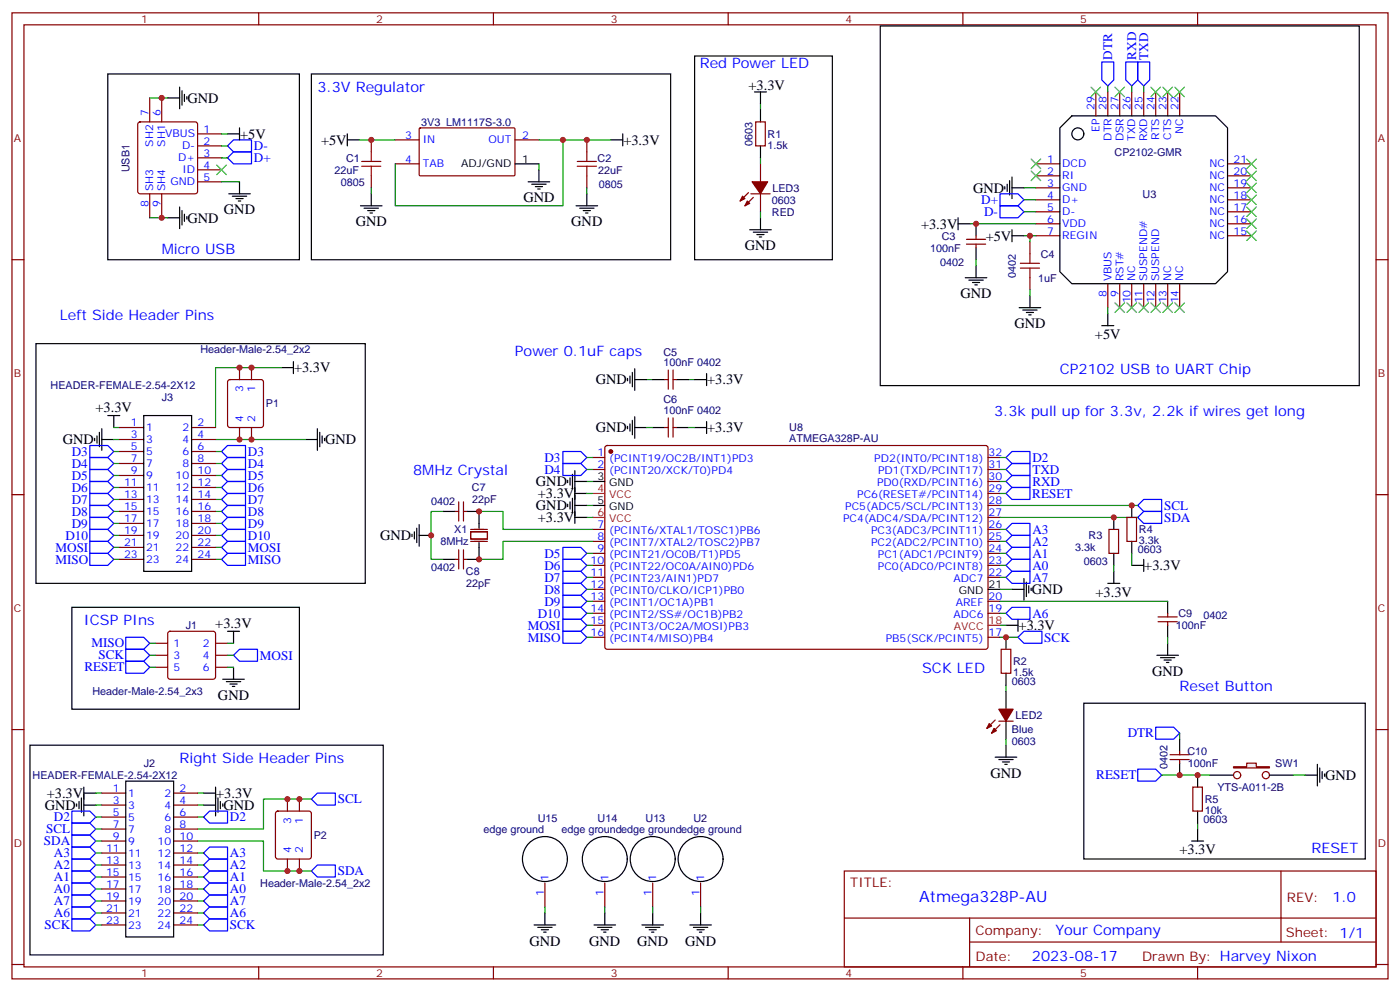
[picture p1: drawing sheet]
<svg xmlns="http://www.w3.org/2000/svg" width="412mm" height="292mm" viewBox="0 0 412 292" stroke-linecap="round" stroke-linejoin="round" font-family="sans-serif">
<g fill="none" stroke="#870000" stroke-width=".35">
<path d="M3.5 3.8h405.4v284.3h-405.4zM7.1 7.3h398.2v277.3h-398.2zM76.2 3.8v3.5M145.3 3.8v3.5M214.5 3.8v3.5M283.6 3.8v3.5M352.8 3.8v3.5M40.8 36.1l.5-.2h16.2l.5 .2 .2 .5v19.7l-.2 .5-.5 .2h-16.2l-.5-.2-.2-.5v-19.7zM44.1 28.8v7.1M47.6 28.8v7.1M58.2 39.4h7.1M123.5 37.8l.3-.2 27.7 .1 .2 .3-.1 13.6-.3 .2-27.7-.1-.1-.3z"/>
<path d="M322.8 27.1v7M326.3 27.1v7M329.8 27.1v7M333.4 27.1v7M336.9 27.1v7M340.4 27.1v7M344 27.1v7M347.5 27.1v7M44.1 57v7.1M47.6 57v7.1M58.2 42.9h7.1M58.2 46.5h7.1"/>
<path d="M58.2 50h7.1M58.2 53.5h7.1M109.4 41.2v3.5M109.4 51.8v3.5M116.4 41.2h7.1M116.4 48.2h7.1M151.7 41.2h7M172.9 41.2v3.5M172.9 51.8v3.5M305.2 48.2h7M305.2 51.8h7M305.2 55.3h7"/>
<path d="M305.2 58.8h7M361.6 48.2h7.1M361.6 51.8h7.1M361.6 55.3h7.1M361.6 58.8h7.1M3.5 76.4h3.6M284.7 71.9h5.6M284.7 70.4h5.6M287.5 69.4v1M287.5 71.9v1M303.4 71.2v3.5M305.2 62.3h7"/>
<path d="M305.2 65.9h7M305.2 69.4h7M361.6 62.3h7.1M361.6 65.9h7.1M361.6 69.4h7.1M405.3 76.4h3.6M303.4 81.7v3.6M326.3 83.5v7.1M329.8 83.5v7.1M333.4 83.5v7.1M336.9 83.5v7.1M340.4 83.5v7.1"/>
<path d="M344 83.5v7.1M347.5 83.5v7.1M174.6 134.7h3.6M174.6 138.2h3.6M178.4 131.3l.5-.2 111.7 .1 .4 .6v58.9l-.7 .4-111.7-.1-.4-.6v-58.6zM291 134.7h3.6M291 138.2h3.6M3.5 145.6h3.6M174.6 155.8h3.6M174.6 159.3h3.6M291 155.8h3.6M291 159.3h3.6"/>
<path d="M291 152.3h3.6M291 148.8h3.6M291 145.2h3.6M291 141.7h3.6M405.3 145.6h3.6M174.6 162.9h3.6M174.6 166.4h3.6M174.6 169.9h3.6M174.6 173.5h3.6M174.6 177h3.6M291 162.9h3.6M291 166.4h3.6"/>
<path d="M291 169.9h3.6M291 177h3.6M174.6 180.5h3.6M174.6 184h3.6M174.6 187.6h3.6M291 180.5h3.6M291 187.6h3.6M3.5 214.7h3.6M405.3 214.7h3.6M160.5 259.9v7M178.2 259.9v7M192.3 259.9v7"/>
<path d="M206.4 259.9v7M248.7 256.4h156.6v28.2h-156.6zM377.3 256.4v20.9M248.7 270.2h156.5M285.6 277.3h119.6M285.6 270.2v14.1M3.5 283.9h3.6M76.2 284.6v3.5M145.3 284.6v3.5M214.5 284.6v3.5M283.6 284.6v3.5M352.8 284.6v3.5"/>
<path d="M405.3 283.9h3.6"/>
</g>
<circle cx="179.9" cy="132.9" r=".53" fill="#870000" stroke="#870000" stroke-width=".35"/>
<g fill="none" stroke="#000" stroke-width=".35">
<path d="M259.3 7.7h141.1v105.8h-141.1zM31.7 21.8h56.5v54.6h-56.5zM49.4 28.8h3.5M52.9 25.6v6.4M53.6 26.7v4.2M54.3 27.8v2.1M55 28.5v.7M67 39.4h3.6M70.6 37.6v3.6M102.3 39.4v3.5M183.4 39.4v3.5M222.2 27.1h3.6"/>
<path d="M224 27.1v3.5M315.7 34.1h42.4l3.5 3.5v42.4l-3.5 3.5h-42.4l-3.5-3.5v-42.4zM67.4 57h6.3M68.4 57.7h4.3M69.5 58.5h2.1M70.2 59.2h.7M70.6 53.5v3.5M102.3 41.2h3.5M151.7 48.2h7M155.6 53.5h6.3M156.6 54.2h4.3M157.7 54.9h2.1"/>
<path d="M158.4 55.6h.7M158.7 50v3.5M179.9 41.2h3.5M296 54.9v.7M296.7 54.2v2.1M297.4 53.2v4.2M298.1 52.1v6.4M298.1 55.3h3.5M49.4 64.1h3.5M52.9 60.9v6.4M53.6 62v4.2M54.3 63v2.2"/>
<path d="M55 63.7v.8M220.8 67.6h6.4M221.9 68.3h4.2M223 69h2.1M223.7 69.7h.7M224 64.1v3.5M282.2 65.9h3.6M282.2 64.1v3.5M287.5 65.9v3.5M287.5 72.9v3.5M287.5 78.2v3.5M298.1 69.4h3.5"/>
<path d="M298.1 67.6v3.6M284.3 81.7h6.4M285.4 82.4h4.2M286.5 83.1h2.1M287.2 83.9h.7M300.2 90.6h6.4M301.3 91.3h4.2M302.3 92h2.1M303 92.7h.7M303.4 87v3.6M324.6 95.8h3.5M326.3 92.3v3.5"/>
<path d="M174.6 141.7h3.6M174.6 148.8h3.6M291 173.5h3.6M356.3 228.1h7.1M157.3 272.2h6.4M158.4 272.9h4.2M159.5 273.6h2.1M160.2 274.4h.7M160.5 268.7v3.5M175 272.2h6.3M176 272.9h4.3M177.1 273.6h2.1"/>
<path d="M177.8 274.4h.7M178.2 268.7v3.5M189.1 272.2h6.3M190.1 272.9h4.3M191.2 273.6h2.1M191.9 274.4h.7M192.3 268.7v3.5M203.2 272.2h6.3M204.3 272.9h4.2M205.3 273.6h2.1M206 274.4h.7M206.4 268.7v3.5"/>
<circle cx="317.5" cy="39.4" r="1.76"/>
<circle cx="160.5" cy="252.8" r="6.6"/>
<circle cx="178.2" cy="252.8" r="6.6"/>
<circle cx="192.3" cy="252.8" r="6.6"/>
<circle cx="206.4" cy="252.8" r="6.6"/>
</g>
<path d="M174.6 145.2h3.6M174.6 152.3h3.6M291 184h3.6" fill="none" stroke="#f00" stroke-width=".35"/>
<g fill="none" stroke="#008700" stroke-width=".35">
<path d="M44.1 28.8h5.3M224 30.6v1.7M65.3 53.5h5.3M105.8 41.2h10.6M158.7 48.2v1.8M301.6 58.8h3.6M301.6 55.3h3.6M44.1 64.1h5.3M285.8 65.9h19.4M287.5 76.4v1.8M301.6 69.4h3.6M301.6 62.3h3.6"/>
<path d="M303.4 69.4v1.8M303.4 85.3v1.7M160.5 266.9v1.8M178.2 266.9v1.8M192.3 266.9v1.8M206.4 266.9v1.8"/>
</g>
<path d="M324.6 18.2h3.5v5.3l-1.8 1.8-1.7-1.8zM331.6 18.2h3.5v5.3l-1.7 1.8-1.8-1.8zM335.1 18.2h3.6v5.3l-1.8 1.8-1.8-1.8zM67 42.9l1.8-1.7h5.3v3.5h-5.3zM68.8 44.7h5.3v3.5h-5.3l-1.8-1.7zM294.6 57h5.3l1.7 1.8-1.7 1.8h-5.3zM294.6 60.6h5.3l1.7 1.7-1.7 1.8h-5.3zM298.1 136.4h5.3v3.5h-5.3l-1.8-1.7zM296.3 141.7l1.8-1.8h5.3v3.6h-5.3zM340.4 214h5.3l1.8 1.8-1.8 1.8h-5.3z" fill="none" stroke="#00f" stroke-width=".35"/>
<g fill="none" stroke="#3c3" stroke-width=".35">
<path d="M346.1 25.6l2.8 2.9M348.9 25.6l-2.8 2.9M63.9 48.6l2.8 2.8M66.7 48.6l-2.8 2.8M367.2 46.8l2.9 2.8M367.2 50.3l2.9 2.9M367.2 53.9l2.9 2.8M367.2 57.4l2.9 2.8M370.1 46.8l-2.9 2.8M370.1 50.3l-2.9 2.9M370.1 53.9l-2.9 2.8M370.1 57.4l-2.9 2.8"/>
<path d="M367.2 60.9l2.9 2.8M367.2 64.5l2.9 2.8M367.2 68l2.9 2.8M370.1 60.9l-2.9 2.8M370.1 64.5l-2.9 2.8M370.1 68l-2.9 2.8M332 89.1l2.8 2.9M334.8 89.1l-2.8 2.9M342.5 89.1l2.9 2.9M345.4 89.1l-2.9 2.9M346.1 89.1l2.8 2.9M348.9 89.1l-2.8 2.9"/>
</g>
<path d="M106.5 48.9h5.7M106.5 47.5h5.7M109.4 44.7v2.8M109.4 48.9v2.9M170 48.9h5.7M170 47.5h5.7M172.9 44.7v2.8M172.9 48.9v2.9M300.6 78.9h5.6M300.6 77.5h5.6M303.4 74.7v2.8M303.4 78.9v2.8" fill="none" stroke="#a10000" stroke-width=".35"/>
<path d="M363.4 225.7h3.8v-1.1h2.9v1.1h3.8v.3h-10.5z" fill="#f0f0f0" stroke="#870000" stroke-width=".35"/>
<g fill="none" stroke="#870000" stroke-width=".35">
<path d="M222.6 35.9h2.8v7h-2.8zM220.5 56.7l-2.5 2.5M221.2 57h5.6M221.9 58.1l-2.5 2.5M224 48.2v5.3M224 57v5.3M67.3 111.9l.4-.2h9.2l.5 .2 .2 .5v12.7l-.2 .5-.5 .2h-9.2l-.5-.2-.2-.5v-12.7zM70.6 108.2v3.5M74.1 108.2v3.5M195.8 111.7h1M196.8 108.9v5.6M198.3 108.9v5.6"/>
<path d="M198.3 111.7h1M35.3 125.8h7M35.3 129.4h7M35.3 132.9h7M35.3 136.4h7M35.3 139.9h7M56.4 125.8h7.1M56.4 129.4h7.1M56.4 132.9h7.1M56.4 136.4h7.1M56.4 139.9h7.1M70.6 125.8v3.6"/>
<path d="M74.1 125.8v3.6M195.8 125.8h1M196.8 123v5.7M198.3 123v5.7M198.3 125.8h1M35.3 150.5h7M35.3 143.5h7M35.3 147h7M35.3 154.1h7M35.3 157.6h7M56.4 150.5h7.1M56.4 143.5h7.1"/>
<path d="M56.4 147h7.1M56.4 154.1h7.1M56.4 157.6h7.1M134.1 150.5h1M135.1 147.7v5.7M136.5 147.7v5.7M136.5 150.5h1.1M138.6 156.5h5v2.1h-5zM138.6 159.3h5M138.6 155.8h5M326.7 155.8h2.8v7.1h-2.8zM332 152.3h2.8v7h-2.8z"/>
<path d="M35.3 164.6h7M35.3 161.1h7M56.4 164.6h7.1M56.4 161.1h7.1M134.1 164.6h1M135.1 161.8v5.7M136.5 161.8v5.7M136.5 164.6h1.1M45.9 189.3h3.5M45.9 192.9h3.5M45.9 196.4h3.5M49.6 186l.5-.2h12.7l.5 .2 .2 .5v12.7l-.2 .5-.5 .2h-12.7l-.5-.2-.2-.5v-12.7z"/>
<path d="M63.5 189.3h3.5M63.5 192.9h3.5M63.5 196.4h3.5M294.9 191.1h2.8v7.1h-2.8zM341.1 183h5.7M341.1 181.6h5.7M344 180.5v1.1M344 183v1M293.2 211.9l-2.5 2.5M294.2 212.3h4.2M294.6 213.3l-2.5 2.5M30 233.4h7"/>
<path d="M30 237h7M51.2 233.4h7M51.2 237h7M81.4 238.9l.4-.2h9.2l.5 .2 .2 .5v12.7l-.2 .5-.5 .2h-9.2l-.5-.2-.2-.5v-12.7zM84.7 235.2v3.5M88.2 235.2v3.5M344.7 222.1h5.6M344.7 223.6h5.6M347.5 221.1v1M347.5 223.6v1M351.4 231.7h2.8v7h-2.8zM30 240.5h7"/>
<path d="M30 244h7M30 247.5h7M30 251.1h7M30 254.6h7M30 258.1h7M51.2 240.5h7M51.2 244h7M51.2 247.5h7M51.2 251.1h7M51.2 254.6h7M51.2 258.1h7M84.7 252.8v3.6"/>
<path d="M88.2 252.8v3.6M30 261.7h7M30 265.2h7M30 268.7h7M30 272.2h7M51.2 261.7h7M51.2 265.2h7M51.2 268.7h7M51.2 272.2h7"/>
<circle cx="364.4" cy="228.1" r="1.06"/>
<circle cx="372.9" cy="228.1" r="1.06"/>
</g>
<g fill="none" stroke="#000" stroke-width=".35">
<path d="M204.6 16.5h40.6v59.9h-40.6zM91.7 21.8h105.9v54.6h-105.9zM224 32.3v3.6M109.4 57v3.6M172.9 57v3.6M224 42.9v3.6M106.2 60.6h6.3M107.2 61.3h4.3M108.3 62h2.1M109 62.7h.7M169.7 60.6h6.3M170.7 61.3h4.3"/>
<path d="M171.8 62h2.1M172.5 62.7h.7M10.6 101.1h97v70.6h-97zM82.9 108.2h3.5M86.4 106.4v3.6M184.9 111.4v.7M185.6 110.7v2.1M186.3 109.6v4.2M187 108.5v6.4M187 111.7h3.5M192.3 111.7h3.5M199.3 111.7h3.5"/>
<path d="M204.6 111.7h3.5M208.1 110v3.5M27.9 129v.7M28.6 128.3v2.1M29.3 127.2v4.3M30 129.4h3.5M30 126.2v6.3M31.7 122.3h3.6M33.5 122.3v3.5M42.3 122.3h14.1v45.9h-14.1zM90 129.4h3.5M93.5 126.2v6.3"/>
<path d="M94.2 127.2v4.3M94.9 128.3v2.1M95.6 129v.7M168.6 139.6v4.2M169.3 138.5v15.6M184.9 125.5v.7M185.6 124.8v2.1M186.3 123.7v4.3M187 125.8h3.5M187 122.7v6.3M192.3 125.8h3.5M199.3 125.8h3.5"/>
<path d="M204.6 125.8h3.5M208.1 124.1v3.5M121.4 157.2v.7M122.1 156.5v2.1M122.8 155.5v4.2M123.5 157.6h3.5M123.5 154.4v6.4M130.5 150.5h3.6M137.6 150.5h3.5v5M141.1 159.7v4.9h-3.5M167.2 141.4v.7M167.2 148.4v.7"/>
<path d="M167.9 140.7v2.1M167.9 147.7v2.1M168.6 146.6v4.3M169.3 152.3h3.6M169.3 145.2h3.6M169.3 148.8h3.6M169.3 141.7h3.6M328.1 152.3v3.5M333.4 148.8v3.5M333.4 159.3v3.6M21.2 178.8h67v29.9h-67zM130.5 164.6h3.6"/>
<path d="M298.1 173.5h3.5M301.6 170.3v6.3M302.3 171.3v4.3M303 172.4v2.1M303.7 173.1v.7M326.3 171.7h3.5M328.1 162.9v3.5M328.1 168.2v3.5M333.4 166.4h3.5M336.9 164.6v3.6M344 177v3.5M65.6 199.9h6.4"/>
<path d="M67 185.8h3.6M68.8 185.8v3.5M68.8 196.4v3.5M296.3 184h3.6M296.3 187.6v3.5M296.3 198.2v3.5M299.9 182.3v3.5M340.8 192.9h6.3M341.8 193.6h4.3M342.9 194.3h2.1M343.6 195h.7M344 184v3.6"/>
<path d="M344 189.3v3.6M8.8 219.3h104.1v61.8h-104.1zM66.7 200.6h4.2M67.7 201.3h2.1M68.4 202h.7M296.3 203.4v5.3M296.3 212.3v5.3M296.3 219.3v3.5M319.3 207h82.9v45.8h-82.9zM347.5 217.6v3.5M22.6 236.6v.7M23.3 235.9v2.1"/>
<path d="M24 234.8v4.3M24.7 233.4h3.5M24.7 237h3.5M24.7 231.7v8.4M37 229.9h14.2v45.9h-14.2zM60 233.4h3.5M60 237h3.5M63.5 231.7v8.4M64.2 234.8v4.3M64.9 235.9v2.1M65.6 236.6v.7M293.2 222.8h6.3"/>
<path d="M294.2 223.6h4.2M295.3 224.3h2.1M296 225h.7M347.5 224.6v3.5M352.8 228.1v3.6M352.8 238.7v3.6M373.9 228.1h7.1M384.5 228.1h3.6M388.1 225v6.3M388.8 226v4.3M389.5 227.1v2.1M390.2 227.8v.7"/>
<path d="M351 247.5h3.5M352.8 244v3.5"/>
</g>
<g fill="none" stroke="#00f" stroke-width=".35">
<path d="M26.5 138.2h5.2l1.8 1.7-1.8 1.8h-5.2zM26.5 134.7h5.2l1.8 1.7-1.8 1.8h-5.2zM26.5 131.1h5.2l1.8 1.8-1.8 1.8h-5.2zM65.3 132.9l1.7-1.8h5.3v3.6h-5.3zM65.3 136.4l1.7-1.7h5.3v3.5h-5.3zM67 138.2h5.3v3.5h-5.3l-1.7-1.8zM165.8 136.4h5.3l1.8 1.8-1.8 1.7h-5.3zM165.8 132.9h5.3l1.8 1.8-1.8 1.7h-5.3zM296.3 134.7l1.8-1.8h5.3v3.5h-5.3zM26.5 159.3h5.2l1.8 1.8-1.8 1.8h-5.2zM26.5 155.8h5.2l1.8 1.8-1.8 1.7h-5.2zM26.5 152.3h5.2l1.8 1.8-1.8 1.7h-5.2z"/>
<path d="M26.5 148.8h5.2l1.8 1.7-1.8 1.8h-5.2zM26.5 145.2h5.2l1.8 1.8-1.8 1.8h-5.2zM26.5 141.7h5.2l1.8 1.8-1.8 1.7h-5.2zM65.3 143.5l1.7-1.8h5.3v3.5h-5.3zM65.3 147l1.7-1.8h5.3v3.6h-5.3zM65.3 150.5l1.7-1.7h5.3v3.5h-5.3zM65.3 154.1l1.7-1.8h5.3v3.5h-5.3zM65.3 157.6l1.7-1.8h5.3v3.5h-5.3zM296.3 159.3l1.8-1.7h5.3v3.5h-5.3zM298.1 143.5h5.3v3.5h-5.3l-1.8-1.8zM298.1 154.1h5.3v3.5h-5.3l-1.8-1.8zM335.1 152.3l1.8-1.8h5.3v3.6h-5.3z"/>
<path d="M335.1 148.8l1.8-1.8h5.3v3.5h-5.3zM26.5 162.9h5.2l1.8 1.7-1.8 1.8h-5.2zM65.3 164.6l1.7-1.7h5.3v3.5h-5.3zM65.3 161.1l1.7-1.8h5.3v3.6h-5.3zM165.8 178.8h5.3l1.8 1.7-1.8 1.8h-5.3zM165.8 175.2h5.3l1.8 1.8-1.8 1.8h-5.3zM165.8 171.7h5.3l1.8 1.8-1.8 1.7h-5.3zM165.8 168.2h5.3l1.8 1.7-1.8 1.8h-5.3zM165.8 164.6h5.3l1.8 1.8-1.8 1.8h-5.3zM165.8 161.1h5.3l1.8 1.8-1.8 1.7h-5.3zM296.3 166.4l1.8-1.8h5.3v3.6h-5.3zM298.1 161.1h5.3v3.5h-5.3l-1.8-1.7z"/>
<path d="M298.1 168.2h5.3v3.5h-5.3l-1.8-1.8zM37 187.6h5.3l1.8 1.7-1.8 1.8h-5.3zM37 191.1h5.3l1.8 1.8-1.8 1.7h-5.3zM37 194.6h5.3l1.8 1.8-1.8 1.8h-5.3zM68.8 192.9l1.8-1.8h5.2v3.5h-5.2zM165.8 182.3h5.3l1.8 1.7-1.8 1.8h-5.3zM165.8 185.8h5.3l1.8 1.8-1.8 1.7h-5.3zM296.3 180.5l1.8-1.7h5.3v3.5h-5.3zM299.9 187.6l1.7-1.8h5.3v3.5h-5.3zM21.2 238.7h5.3l1.7 1.8-1.7 1.8h-5.3zM91.7 235.2l1.8-1.8h5.3v3.6h-5.3zM335.1 226.4h5.3l1.8 1.7-1.8 1.8h-5.3z"/>
<path d="M21.2 259.9h5.3l1.7 1.8-1.7 1.7h-5.3zM21.2 256.4h5.3l1.7 1.7-1.7 1.8h-5.3zM21.2 252.8h5.3l1.7 1.8-1.7 1.8h-5.3zM21.2 249.3h5.3l1.7 1.8-1.7 1.7h-5.3zM21.2 245.8h5.3l1.7 1.7-1.7 1.8h-5.3zM21.2 242.3h5.3l1.7 1.7-1.7 1.8h-5.3zM60 254.6l1.7-1.8h5.3v3.6h-5.3zM60 251.1l1.7-1.8h5.3v3.5h-5.3zM60 240.5l1.7-1.8h5.3v3.6h-5.3zM61.7 259.9h5.3v3.5h-5.3l-1.7-1.7zM61.7 256.4h5.3v3.5h-5.3l-1.7-1.8zM91.7 256.4l1.8-1.8h5.3v3.5h-5.3z"/>
<path d="M21.2 270.5h5.3l1.7 1.7-1.7 1.8h-5.3zM21.2 266.9h5.3l1.7 1.8-1.7 1.8h-5.3zM21.2 263.4h5.3l1.7 1.8-1.7 1.7h-5.3zM61.7 270.5h5.3v3.5h-5.3l-1.7-1.8zM61.7 266.9h5.3v3.6h-5.3l-1.7-1.8zM61.7 263.4h5.3v3.5h-5.3l-1.7-1.7z"/>
</g>
<g fill="none" stroke="#008700" stroke-width=".35">
<path d="M65.3 39.4h1.7M326.3 25.3v1.8M333.4 25.3v1.8M336.9 25.3v1.8M65.3 46.5h1.7M65.3 42.9h1.7M109.4 55.3v1.7M158.7 41.2h21.2M165.8 41.2v19.4h-49.4v-12.4M172.9 55.3v1.7M224 46.5v1.7M224 62.3v1.8"/>
<path d="M326.3 90.6v1.7M82.9 108.2h-19.4v17.6M190.5 111.7h1.8M202.8 111.7h1.8M33.5 125.8h1.8M33.5 129.4h1.8M33.5 132.9h1.8M33.5 136.4h1.8M33.5 139.9h1.8M63.5 129.4h26.5M63.5 132.9h1.8M63.5 136.4h1.8"/>
<path d="M63.5 139.9h1.8M172.9 138.2h1.7M172.9 134.7h1.7M190.5 125.8h1.8M202.8 125.8h1.8M294.6 138.2h1.7M294.6 134.7h1.7M33.5 143.5h1.8M33.5 147h1.8M33.5 150.5h1.8M33.5 154.1h1.8M33.5 157.6h1.8"/>
<path d="M63.5 143.5h1.8M63.5 147h1.8M63.5 150.5h1.8M63.5 154.1h1.8M63.5 157.6h1.8M130.5 150.5h-3.5v14.1h3.5M141.1 150.5h7.1v5.3h26.4M172.9 152.3h1.7M172.9 145.2h1.7M172.9 141.7h1.7M172.9 148.8h1.7M174.6 159.3h-26.4v5.3h-7.1"/>
<path d="M294.6 152.3h40.5M294.6 145.2h1.7M294.6 141.7h1.7M294.6 148.8h40.5M294.6 159.3h1.7M294.6 155.8h1.7M33.5 161.1h1.8M33.5 164.6h1.8M63.5 161.1h1.8M63.5 164.6h1.8M172.9 173.5h1.7M172.9 177h1.7"/>
<path d="M172.9 169.9h1.7M172.9 166.4h1.7M172.9 162.9h1.7M294.6 173.5h3.5M294.6 177h49.4M294.6 169.9h1.7M294.6 166.4h1.7M294.6 162.9h1.7M328.1 166.4v1.8M333.4 162.9v3.5M44.1 192.9h1.8M44.1 189.3h1.8"/>
<path d="M44.1 196.4h1.8M67 192.9h1.8M67 189.3h1.8M67 196.4h1.8M172.9 187.6h1.7M172.9 184h1.7M172.9 180.5h1.7M294.6 187.6h5.3M294.6 184h1.7M294.6 180.5h1.7M344 187.6v1.7M296.3 201.7v1.7"/>
<path d="M296.3 217.6v1.7M347.5 215.8v1.8M28.2 237h1.8M28.2 233.4h1.8M58.2 237h1.8M58.2 233.4h1.8M91.7 235.2h-14.1v8.8h-19.4M342.2 228.1h14.1M381 228.1h3.5M28.2 240.5h1.8M28.2 251.1h1.8M28.2 254.6h1.8"/>
<path d="M28.2 258.1h1.8M28.2 244h1.8M28.2 247.5h1.8M58.2 247.5h19.4v8.9h14.1M58.2 240.5h1.8M58.2 251.1h1.8M58.2 254.6h1.8M58.2 258.1h1.8M352.8 242.3v1.7M28.2 261.7h1.8M28.2 265.2h1.8M28.2 268.7h1.8"/>
<path d="M28.2 272.2h1.8M58.2 261.7h1.8M58.2 265.2h1.8M58.2 268.7h1.8M58.2 272.2h1.8"/>
</g>
<g fill="#870000" stroke="#870000" stroke-width=".35">
<path d="M294.2 208.7h4.2l-2.1 3.6z"/>
<path d="M291.4 213l.7 .7-1.4 .7z"/>
<path d="M292.8 214.4l.7 .7-1.4 .7z"/>
<path d="M220.1 59.2l.7 .7-1.4 .7z"/>
<path d="M218.7 57.7l.7 .8-1.4 .7z"/>
<path d="M221.5 53.5h4.6l-2.1 3.5z"/>
</g>
<g fill="none" stroke="#3c3" stroke-width=".35">
<path d="M321.4 25.6l2.8 2.9M324.2 25.6l-2.8 2.9M328.4 25.6l2.9 2.9M331.3 25.6l-2.9 2.9M339 25.6l2.8 2.9M341.8 25.6l-2.8 2.9M342.5 25.6l2.9 2.9M345.4 25.6l-2.9 2.9M303.7 50.3l2.9 2.9M303.7 46.8l2.9 2.8M306.6 50.3l-2.9 2.9M306.6 46.8l-2.9 2.8"/>
<path d="M328.4 89.1l2.9 2.9M331.3 89.1l-2.9 2.9M335.5 89.1l2.8 2.9M338.3 89.1l-2.8 2.9M339 89.1l2.8 2.9M341.8 89.1l-2.8 2.9"/>
</g>
<g fill="#c00">
<circle cx="47.6" cy="64.1" r=".88"/>
<circle cx="47.6" cy="28.8" r=".88"/>
<circle cx="109.4" cy="41.2" r=".88"/>
<circle cx="303.4" cy="69.4" r=".88"/>
<circle cx="287.5" cy="65.9" r=".88"/>
<circle cx="347.5" cy="228.1" r=".88"/>
<circle cx="141.1" cy="150.5" r=".88"/>
<circle cx="141.1" cy="164.6" r=".88"/>
<circle cx="172.9" cy="41.2" r=".88"/>
<circle cx="165.8" cy="41.2" r=".88"/>
<circle cx="333.4" cy="148.8" r=".88"/>
<circle cx="328.1" cy="152.3" r=".88"/>
<circle cx="74.1" cy="129.4" r=".88"/>
<circle cx="70.6" cy="129.4" r=".88"/>
<circle cx="74.1" cy="108.2" r=".88"/>
<circle cx="70.6" cy="108.2" r=".88"/>
<circle cx="88.2" cy="235.2" r=".88"/>
<circle cx="84.7" cy="235.2" r=".88"/>
<circle cx="88.2" cy="256.4" r=".88"/>
<circle cx="84.7" cy="256.4" r=".88"/>
<circle cx="127" cy="157.6" r=".88"/>
<circle cx="296.3" cy="187.6" r=".88"/>
<circle cx="352.8" cy="228.1" r=".88"/>
</g>
<text font-size="4.6" fill="#00f" x="270.8" y="265.4">Atmega328P-AU</text>
<g font-size="4.2" fill="#00f">
<text x="206.1" y="19.9">Red Power LED</text>
<text x="93.5" y="27.1">3.3V Regulator</text>
<text x="47.6" y="74.7">Micro USB</text>
<text x="17.6" y="94.1">Left Side Header Pins</text>
<text x="151.7" y="104.7">Power 0.1uF caps</text>
<text x="312.2" y="110">CP2102 USB to UART Chip</text>
<text x="292.8" y="122.3">3.3k pull up for 3.3v, 2.2k if wires get long</text>
<text x="121.7" y="139.9">8MHz Crystal</text>
<text x="24.7" y="184">ICSP PIns</text>
<text x="271.6" y="198.2">SCK LED</text>
<text x="347.5" y="203.4">Reset Button</text>
<text x="52.9" y="224.6">Right Side Header Pins</text>
<text x="386.3" y="251.1">RESET</text>
<text x="392.5" y="265.6">1.0</text>
<text x="310.9" y="275.2">Your Company</text>
<text x="304" y="283">2023-08-17</text>
</g>
<g font-size="4.2">
<text x="220.5" y="26.4">+3.3V</text>
<text x="55.2" y="30.2">GND</text>
<text x="70.7" y="40.8">+5V</text>
<text x="94.6" y="42.6">+5V</text>
<text x="183.6" y="42.6">+3.3V</text>
<text x="154.2" y="59.5">GND</text>
<text x="286.6" y="56.7">GND</text>
<text x="55.2" y="65.5">GND</text>
<text x="66" y="63">GND</text>
<text x="104.8" y="66.7">GND</text>
<text x="168.3" y="66.7">GND</text>
<text x="271.3" y="67.3">+3.3V</text>
<text x="290.4" y="70.8">+5V</text>
<text x="219.4" y="73.7">GND</text>
<text x="282.9" y="87.8">GND</text>
<text x="298.8" y="96.6">GND</text>
<text x="322.5" y="99.8">+5V</text>
<text x="86.6" y="109.6">+3.3V</text>
<text x="175.5" y="113.2">GND</text>
<text x="208.3" y="113.2">+3.3V</text>
<text x="28.1" y="121.2">+3.3V</text>
<text x="18.5" y="130.8">GND</text>
<text x="95.8" y="130.8">GND</text>
<text x="175.5" y="127.3">GND</text>
<text x="208.3" y="127.3">+3.3V</text>
<text x="157.9" y="143.1">GND</text>
<text x="158.4" y="146.6">+3.3V</text>
<text x="157.9" y="150.2">GND</text>
<text x="158.4" y="153.7">+3.3V</text>
<text x="112" y="159">GND</text>
<text x="337.1" y="167.8">+3.3V</text>
<text x="303.9" y="174.9">GND</text>
<text x="322.7" y="175.7">+3.3V</text>
<text x="63.4" y="184.7">+3.3V</text>
<text x="300" y="185.5">+3.3V</text>
<text x="339.4" y="198.9">GND</text>
<text x="64.2" y="206">GND</text>
<text x="291.7" y="228.9">GND</text>
<text x="390.3" y="229.6">GND</text>
<text x="13.2" y="238.4">GND</text>
<text x="13.8" y="234.9">+3.3V</text>
<text x="63.7" y="234.8">+3.3V</text>
<text x="65.8" y="238.4">GND</text>
<text x="347.4" y="251.5">+3.3V</text>
<text x="155.9" y="278.3">GND</text>
<text x="173.6" y="278.3">GND</text>
<text x="187.7" y="278.3">GND</text>
<text x="201.8" y="278.3">GND</text>
</g>
<g font-size="3.9" fill="#00f">
<text x="327.6" y="17.5" transform="rotate(-90 327.6 17.5)">DTR</text>
<text x="334.7" y="17.5" transform="rotate(-90 334.7 17.5)">RXD</text>
<text x="338.2" y="17.5" transform="rotate(-90 338.2 17.5)">TXD</text>
<text x="74.8" y="44.2">D-</text>
<text x="74.8" y="47.7">D+</text>
<text x="289" y="60.1">D+</text>
<text x="289.9" y="63.6">D-</text>
<text x="21.1" y="137.7">D4</text>
<text x="21.1" y="134.2">D3</text>
<text x="73" y="134.2">D3</text>
<text x="73" y="137.7">D4</text>
<text x="160.4" y="135.9">D3</text>
<text x="304.1" y="135.9">D2</text>
<text x="21.2" y="141.2">D5</text>
<text x="73" y="141.2">D5</text>
<text x="160.4" y="139.5">D4</text>
<text x="304.1" y="139.5">TXD</text>
<text x="304.1" y="143">RXD</text>
<text x="21.2" y="148.3">D7</text>
<text x="21.2" y="144.7">D6</text>
<text x="73" y="144.8">D6</text>
<text x="73" y="148.3">D7</text>
<text x="304.1" y="146.6">RESET</text>
<text x="21.2" y="155.3">D9</text>
<text x="21.2" y="151.8">D8</text>
<text x="73" y="151.8">D8</text>
<text x="73" y="155.3">D9</text>
<text x="342.9" y="150">SCL</text>
<text x="342.9" y="153.5">SDA</text>
<text x="19.3" y="158.8">D10</text>
<text x="73" y="158.9">D10</text>
<text x="304.1" y="157.1">A3</text>
<text x="304.1" y="160.7">A2</text>
<text x="16.3" y="162.4">MOSI</text>
<text x="16.3" y="165.9">MISO</text>
<text x="73" y="165.9">MISO</text>
<text x="73" y="162.4">MOSI</text>
<text x="160.4" y="167.7">D6</text>
<text x="160.4" y="164.1">D5</text>
<text x="304.1" y="164.2">A1</text>
<text x="304.1" y="167.7">A0</text>
<text x="160.4" y="171.2">D7</text>
<text x="304.1" y="171.2">A7</text>
<text x="160.4" y="178.2">D9</text>
<text x="160.4" y="174.7">D8</text>
<text x="155.4" y="185.3">MOSI</text>
<text x="158.4" y="181.8">D10</text>
<text x="304.1" y="181.8">A6</text>
<text x="26.9" y="190.5">MISO</text>
<text x="155.4" y="188.8">MISO</text>
<text x="307.6" y="188.8">SCK</text>
<text x="24.8" y="197.5">RESET</text>
<text x="29" y="194.1">SCK</text>
<text x="76.6" y="194.1">MOSI</text>
<text x="332.2" y="216.9">DTR</text>
<text x="322.9" y="229.4">RESET</text>
<text x="99.5" y="236.4">SCL</text>
<text x="13.6" y="245.3">SCL</text>
<text x="15.9" y="241.7">D2</text>
<text x="67.7" y="241.8">D2</text>
<text x="12.9" y="248.8">SDA</text>
<text x="15.9" y="255.8">A2</text>
<text x="15.9" y="252.3">A3</text>
<text x="67.7" y="255.9">A2</text>
<text x="67.7" y="252.4">A3</text>
<text x="99.5" y="257.6">SDA</text>
<text x="15.9" y="262.9">A0</text>
<text x="15.9" y="259.4">A1</text>
<text x="67.7" y="263">A0</text>
<text x="67.7" y="259.4">A1</text>
<text x="15.9" y="269.9">A6</text>
<text x="15.9" y="266.4">A7</text>
<text x="67.7" y="266.5">A7</text>
<text x="13.1" y="273.5">SCK</text>
<text x="67.7" y="273.5">SCK</text>
<text x="67.7" y="270">A6</text>
</g>
<g font-size="3.9" fill="#800">
<text x="250.5" y="260.9">TITLE:</text>
<text x="379.1" y="265.6">REV:</text>
<text x="287.4" y="275.1">Company:</text>
<text x="378.7" y="275.8">Sheet: 1/1</text>
<text x="287.4" y="282.8">Date:</text>
<text x="336.4" y="282.9">Drawn By: Harvey Nixon</text>
</g>
<g font-size="3.2" fill="#800">
<text x="41.6" y="6.8">1</text>
<text x="110.8" y="6.8">2</text>
<text x="179.9" y="6.8">3</text>
<text x="249.1" y="6.8">4</text>
<text x="318.2" y="6.8">5</text>
<text x="4.1" y="41.9">A</text>
<text x="405.9" y="41.9">A</text>
<text x="4.1" y="111">B</text>
<text x="405.9" y="111">B</text>
<text x="4.1" y="180.2">C</text>
<text x="405.9" y="180.2">C</text>
<text x="4.1" y="249.3">D</text>
<text x="405.9" y="249.3">D</text>
<text x="41.6" y="287.6">1</text>
<text x="110.8" y="287.6">2</text>
<text x="179.9" y="287.6">3</text>
<text x="249.1" y="287.6">4</text>
<text x="318.2" y="287.6">5</text>
</g>
<g font-size="3.2" fill="#00f">
<text x="43.7" y="34.1" transform="rotate(-90 43.7 34.1)">7</text>
<text x="47.3" y="34.1" transform="rotate(-90 47.3 34.1)">6</text>
<text x="322.4" y="32.3" transform="rotate(-90 322.4 32.3)">29</text>
<text x="326" y="32.3" transform="rotate(-90 326 32.3)">28</text>
<text x="329.5" y="32.3" transform="rotate(-90 329.5 32.3)">27</text>
<text x="333" y="32.3" transform="rotate(-90 333 32.3)">26</text>
<text x="336.5" y="32.3" transform="rotate(-90 336.5 32.3)">25</text>
<text x="340.1" y="32.3" transform="rotate(-90 340.1 32.3)">24</text>
<text x="343.6" y="32.3" transform="rotate(-90 343.6 32.3)">23</text>
<text x="347.1" y="32.3" transform="rotate(-90 347.1 32.3)">22</text>
<text x="48.7" y="40.5">VBUS</text>
<text x="60" y="39.1">1</text>
<text x="119.3" y="40.8">3</text>
<text x="153.8" y="40.8">2</text>
<text x="323.8" y="38.7" transform="rotate(-90 323.8 38.7)">EP</text>
<text x="327.4" y="41.4" transform="rotate(-90 327.4 41.4)">DTR</text>
<text x="330.9" y="41.6" transform="rotate(-90 330.9 41.6)">DSR</text>
<text x="334.4" y="41.4" transform="rotate(-90 334.4 41.4)">TXD</text>
<text x="338" y="41.6" transform="rotate(-90 338 41.6)">RXD</text>
<text x="341.5" y="41.2" transform="rotate(-90 341.5 41.2)">RTS</text>
<text x="345" y="41.2" transform="rotate(-90 345 41.2)">CTS</text>
<text x="348.5" y="39.4" transform="rotate(-90 348.5 39.4)">NC</text>
<text x="45.2" y="43.2" transform="rotate(-90 45.2 43.2)">SH2</text>
<text x="48.7" y="43.2" transform="rotate(-90 48.7 43.2)">SH1</text>
<text x="52.5" y="47.5">D+</text>
<text x="53.6" y="44">D-</text>
<text x="60" y="42.6">2</text>
<text x="60" y="46.1">3</text>
<text x="119.3" y="47.9">4</text>
<text x="124.5" y="42.2">IN</text>
<text x="143.9" y="42.2">OUT</text>
<text x="308.4" y="47.9">1</text>
<text x="363.4" y="47.9">21</text>
<text x="53.7" y="51">ID</text>
<text x="60" y="49.6">4</text>
<text x="60" y="53.2">5</text>
<text x="124.5" y="49.3">TAB</text>
<text x="308.4" y="51.4">2</text>
<text x="312.9" y="49.3">DCD</text>
<text x="312.9" y="52.8">RI</text>
<text x="356.3" y="52.8">NC</text>
<text x="356.3" y="49.3">NC</text>
<text x="363.4" y="51.4">20</text>
<text x="45.2" y="56.3" transform="rotate(-90 45.2 56.3)">SH3</text>
<text x="48.7" y="56.3" transform="rotate(-90 48.7 56.3)">SH4</text>
<text x="50.2" y="54.6">GND</text>
<text x="308.4" y="54.9">3</text>
<text x="308.4" y="58.5">4</text>
<text x="312.9" y="56.3">GND</text>
<text x="312.9" y="59.9">D+</text>
<text x="356.3" y="59.9">NC</text>
<text x="356.3" y="56.3">NC</text>
<text x="363.4" y="58.5">18</text>
<text x="363.4" y="54.9">19</text>
<text x="43.7" y="60.8" transform="rotate(-90 43.7 60.8)">8</text>
<text x="47.3" y="60.8" transform="rotate(-90 47.3 60.8)">9</text>
<text x="308.4" y="62">5</text>
<text x="308.4" y="65.5">6</text>
<text x="312.9" y="63.4">D-</text>
<text x="356.3" y="63.4">NC</text>
<text x="363.4" y="65.5">16</text>
<text x="363.4" y="62">17</text>
<text x="308.4" y="69">7</text>
<text x="312.9" y="66.9">VDD</text>
<text x="312.9" y="70.4">REGIN</text>
<text x="356.3" y="70.4">NC</text>
<text x="356.3" y="66.9">NC</text>
<text x="363.4" y="69">15</text>
<text x="327.4" y="82.8" transform="rotate(-90 327.4 82.8)">VBUS</text>
<text x="330.9" y="82.8" transform="rotate(-90 330.9 82.8)">RST#</text>
<text x="334.4" y="82.8" transform="rotate(-90 334.4 82.8)">NC</text>
<text x="338" y="82.8" transform="rotate(-90 338 82.8)">SUSPEND#</text>
<text x="341.5" y="82.8" transform="rotate(-90 341.5 82.8)">SUSPEND</text>
<text x="345" y="82.8" transform="rotate(-90 345 82.8)">NC</text>
<text x="348.5" y="82.8" transform="rotate(-90 348.5 82.8)">NC</text>
<text x="326" y="87.3" transform="rotate(-90 326 87.3)">8</text>
<text x="329.5" y="87.3" transform="rotate(-90 329.5 87.3)">9</text>
<text x="333" y="89.3" transform="rotate(-90 333 89.3)">10</text>
<text x="336.5" y="89.3" transform="rotate(-90 336.5 89.3)">11</text>
<text x="340.1" y="89.3" transform="rotate(-90 340.1 89.3)">12</text>
<text x="343.6" y="89.3" transform="rotate(-90 343.6 89.3)">13</text>
<text x="347.1" y="89.3" transform="rotate(-90 347.1 89.3)">14</text>
<text x="71.6" y="115.5" transform="rotate(-90 71.6 115.5)">3</text>
<text x="75.1" y="115.5" transform="rotate(-90 75.1 115.5)">1</text>
<text x="38.6" y="125.5">1</text>
<text x="58.2" y="125.5">2</text>
<text x="71.6" y="124.1" transform="rotate(-90 71.6 124.1)">4</text>
<text x="75.1" y="124.1" transform="rotate(-90 75.1 124.1)">2</text>
<text x="38.6" y="129">3</text>
<text x="43" y="126.9">1</text>
<text x="43" y="130.4">3</text>
<text x="53.7" y="126.9">2</text>
<text x="53.7" y="130.4">4</text>
<text x="58.2" y="129">4</text>
<text x="38.6" y="132.5">5</text>
<text x="38.6" y="136.1">7</text>
<text x="43" y="133.9">5</text>
<text x="43" y="137.5">7</text>
<text x="53.7" y="133.9">6</text>
<text x="53.7" y="137.5">8</text>
<text x="58.2" y="132.5">6</text>
<text x="58.2" y="136.1">8</text>
<text x="176" y="134.3">1</text>
<text x="176" y="137.8">2</text>
<text x="179.5" y="136.1">(PCINT19/OC2B/INT1)PD3</text>
<text x="257.5" y="136.1">PD2(INT0/PCINT18)</text>
<text x="291.2" y="137.8">31</text>
<text x="291.2" y="134.3">32</text>
<text x="36.5" y="143.1">11</text>
<text x="38.6" y="139.6">9</text>
<text x="43" y="141">9</text>
<text x="51.7" y="141">10</text>
<text x="58.2" y="139.6">10</text>
<text x="58.2" y="143.1">12</text>
<text x="179.5" y="139.6">(PCINT20/XCK/T0)PD4</text>
<text x="258.4" y="143.1">PD0(RXD/PCINT16)</text>
<text x="258.6" y="139.6">PD1(TXD/PCINT17)</text>
<text x="291.2" y="141.4">30</text>
<text x="36.5" y="146.6">13</text>
<text x="43" y="144.5">11</text>
<text x="43" y="148.1">13</text>
<text x="51.7" y="144.5">12</text>
<text x="51.7" y="148.1">14</text>
<text x="58.2" y="146.6">14</text>
<text x="252.5" y="146.6">PC6(RESET#/PCINT14)</text>
<text x="291.2" y="148.4">28</text>
<text x="291.2" y="144.9">29</text>
<text x="36.5" y="150.2">15</text>
<text x="36.5" y="153.7">17</text>
<text x="43" y="151.6">15</text>
<text x="43" y="155.1">17</text>
<text x="51.7" y="151.6">16</text>
<text x="51.7" y="155.1">18</text>
<text x="58.2" y="150.2">16</text>
<text x="58.2" y="153.7">18</text>
<text x="176" y="155.5">7</text>
<text x="248.4" y="153.7">PC4(ADC4/SDA/PCINT12)</text>
<text x="249" y="150.2">PC5(ADC5/SCL/PCINT13)</text>
<text x="291.2" y="155.5">26</text>
<text x="291.2" y="151.9">27</text>
<text x="36.5" y="157.2">19</text>
<text x="36.5" y="160.8">21</text>
<text x="43" y="158.6">19</text>
<text x="51.7" y="158.6">20</text>
<text x="58.2" y="157.2">20</text>
<text x="58.2" y="160.8">22</text>
<text x="176" y="159">8</text>
<text x="179.5" y="157.2">(PCINT6/XTAL1/TOSC1)PB6</text>
<text x="179.5" y="160.8">(PCINT7/XTAL2/TOSC2)PB7</text>
<text x="256.6" y="160.8">PC2(ADC2/PCINT10)</text>
<text x="256.6" y="157.2">PC3(ADC3/PCINT11)</text>
<text x="291.2" y="159">25</text>
<text x="36.5" y="164.3">23</text>
<text x="43" y="162.2">21</text>
<text x="43" y="165.7">23</text>
<text x="51.7" y="162.2">22</text>
<text x="51.7" y="165.7">24</text>
<text x="58.2" y="164.3">24</text>
<text x="173.9" y="166.1">10</text>
<text x="176" y="162.5">9</text>
<text x="179.5" y="164.3">(PCINT21/OC0B/T1)PD5</text>
<text x="179.5" y="167.8">(PCINT22/OC0A/AIN0)PD6</text>
<text x="258.6" y="167.8">PC0(ADC0/PCINT8)</text>
<text x="258.6" y="164.3">PC1(ADC1/PCINT9)</text>
<text x="291.2" y="166.1">23</text>
<text x="291.2" y="162.5">24</text>
<text x="173.9" y="169.6">11</text>
<text x="173.9" y="173.1">12</text>
<text x="179.5" y="171.3">(PCINT23/AIN1)PD7</text>
<text x="280.9" y="171.3">ADC7</text>
<text x="291.2" y="169.6">22</text>
<text x="173.9" y="176.6">13</text>
<text x="179.5" y="174.9">(PCINT0/CLKO/ICP1)PB0</text>
<text x="179.5" y="178.4">(PCINT1/OC1A)PB1</text>
<text x="281.5" y="178.4">AREF</text>
<text x="291.2" y="176.6">20</text>
<text x="173.9" y="180.2">14</text>
<text x="173.9" y="183.7">15</text>
<text x="179.5" y="181.9">(PCINT2/SS#/OC1B)PB2</text>
<text x="179.5" y="185.5">(PCINT3/OC2A/MOSI)PB3</text>
<text x="280.9" y="181.9">ADC6</text>
<text x="291.2" y="180.2">19</text>
<text x="51.2" y="190.4">1</text>
<text x="59.7" y="190.4">2</text>
<text x="173.9" y="187.2">16</text>
<text x="179.5" y="189">(PCINT4/MISO)PB4</text>
<text x="260.9" y="189">PB5(SCK/PCINT5)</text>
<text x="291.2" y="187.2">17</text>
<text x="51.2" y="193.9">3</text>
<text x="51.2" y="197.4">5</text>
<text x="59.7" y="193.9">4</text>
<text x="59.7" y="197.4">6</text>
<text x="33.3" y="233.1">1</text>
<text x="52.9" y="233.1">2</text>
<text x="33.3" y="236.6">3</text>
<text x="37.7" y="234.5">1</text>
<text x="37.7" y="238">3</text>
<text x="48.4" y="234.5">2</text>
<text x="48.4" y="238">4</text>
<text x="52.9" y="236.6">4</text>
<text x="33.3" y="240.1">5</text>
<text x="33.3" y="243.7">7</text>
<text x="37.7" y="241.5">5</text>
<text x="37.7" y="245.1">7</text>
<text x="48.4" y="241.5">6</text>
<text x="48.4" y="245.1">8</text>
<text x="52.9" y="240.1">6</text>
<text x="52.9" y="243.7">8</text>
<text x="85.7" y="242.5" transform="rotate(-90 85.7 242.5)">3</text>
<text x="89.3" y="242.5" transform="rotate(-90 89.3 242.5)">1</text>
<text x="31.2" y="250.7">11</text>
<text x="33.3" y="247.2">9</text>
<text x="37.7" y="248.6">9</text>
<text x="46.4" y="248.6">10</text>
<text x="52.9" y="247.2">10</text>
<text x="52.9" y="250.7">12</text>
<text x="85.7" y="251.1" transform="rotate(-90 85.7 251.1)">4</text>
<text x="89.3" y="251.1" transform="rotate(-90 89.3 251.1)">2</text>
<text x="31.2" y="254.2">13</text>
<text x="31.2" y="257.8">15</text>
<text x="37.7" y="252.1">11</text>
<text x="37.7" y="255.7">13</text>
<text x="46.4" y="252.1">12</text>
<text x="46.4" y="255.7">14</text>
<text x="52.9" y="254.2">14</text>
<text x="52.9" y="257.8">16</text>
<text x="31.2" y="261.3">17</text>
<text x="37.7" y="259.2">15</text>
<text x="37.7" y="262.7">17</text>
<text x="46.4" y="259.2">16</text>
<text x="46.4" y="262.7">18</text>
<text x="52.9" y="261.3">18</text>
<text x="160.2" y="263.7" transform="rotate(-90 160.2 263.7)">1</text>
<text x="161.6" y="259.2" transform="rotate(-90 161.6 259.2)">1</text>
<text x="177.8" y="263.7" transform="rotate(-90 177.8 263.7)">1</text>
<text x="179.2" y="259.2" transform="rotate(-90 179.2 259.2)">1</text>
<text x="191.9" y="263.7" transform="rotate(-90 191.9 263.7)">1</text>
<text x="193.3" y="259.2" transform="rotate(-90 193.3 259.2)">1</text>
<text x="206" y="263.7" transform="rotate(-90 206 263.7)">1</text>
<text x="207.4" y="259.2" transform="rotate(-90 207.4 259.2)">1</text>
<text x="31.2" y="264.8">19</text>
<text x="31.2" y="268.4">21</text>
<text x="37.7" y="266.2">19</text>
<text x="37.7" y="269.8">21</text>
<text x="46.4" y="266.2">20</text>
<text x="46.4" y="269.8">22</text>
<text x="52.9" y="264.8">20</text>
<text x="52.9" y="268.4">22</text>
<text x="31.2" y="271.9">23</text>
<text x="37.7" y="273.3">23</text>
<text x="46.4" y="273.3">24</text>
<text x="52.9" y="271.9">24</text>
</g>
<g font-size="3.2" fill="#000080">
<text x="124.1" y="37">3V3 LM1117S-3.0</text>
<text x="226.1" y="40.6">R1</text>
<text x="102" y="47.6">C1</text>
<text x="176" y="47.6">C2</text>
<text x="221.6" y="43.1" transform="rotate(-90 221.6 43.1)">0603</text>
<text x="226.1" y="43.7">1.5k</text>
<text x="328.3" y="45.9">CP2102-GMR</text>
<text x="38.2" y="50.8" transform="rotate(-90 38.2 50.8)">USB1</text>
<text x="98.6" y="51.1">22uF</text>
<text x="176.2" y="51.1">22uF</text>
<text x="100.4" y="54.6">0805</text>
<text x="176.4" y="55.3">0805</text>
<text x="227.4" y="59.9">0603</text>
<text x="227.5" y="56.5">LED3</text>
<text x="336.6" y="58.2">U3</text>
<text x="227.4" y="63.5">RED</text>
<text x="277.4" y="70.5">C3</text>
<text x="274" y="74">100nF</text>
<text x="306.6" y="75.8">C4</text>
<text x="276.9" y="78.2">0402</text>
<text x="299.2" y="81.9" transform="rotate(-90 299.2 81.9)">0402</text>
<text x="305.8" y="82.9">1uF</text>
<text x="59" y="104">Header-Male-2.54_2x2</text>
<text x="195.4" y="107.8">100nF 0402</text>
<text x="195.4" y="104.6">C5</text>
<text x="14.9" y="114.6">HEADER-FEMALE-2.54-2X12</text>
<text x="47.6" y="118.1">J3</text>
<text x="78.3" y="119.9">P1</text>
<text x="195.4" y="118.7">C6</text>
<text x="195.4" y="122">100nF 0402</text>
<text x="232.5" y="130.1">ATMEGA328P-AU</text>
<text x="232.5" y="126.9">U8</text>
<text x="127" y="148.8">0402</text>
<text x="139" y="144.6">C7</text>
<text x="139.1" y="148.1">22pF</text>
<text x="129.8" y="160.5">8MHz</text>
<text x="133.8" y="157">X1</text>
<text x="320.7" y="158.7">R3</text>
<text x="335.5" y="160.1">3.3k</text>
<text x="335.5" y="157">R4</text>
<text x="316.7" y="162.3">3.3k</text>
<text x="319.3" y="166.4">0603</text>
<text x="335.1" y="162.9">0603</text>
<text x="127" y="168.2">0402</text>
<text x="137.2" y="169.3">C8</text>
<text x="137.4" y="172.8">22pF</text>
<text x="54.7" y="185.2">J1</text>
<text x="346.3" y="185.2">100nF</text>
<text x="347.1" y="181.6">C9</text>
<text x="354.5" y="182.3">0402</text>
<text x="298.4" y="195.8">R2</text>
<text x="298.1" y="201.7">0603</text>
<text x="298.4" y="199">1.5k</text>
<text x="27.3" y="204.6">Header-Male-2.54_2x3</text>
<text x="298.1" y="215.8">Blue</text>
<text x="299.2" y="211.6">LED2</text>
<text x="298.1" y="219.3">0603</text>
<text x="42.4" y="225.7">J2</text>
<text x="344" y="226.4" transform="rotate(-90 344 226.4)">0402</text>
<text x="349.8" y="222.2">C10</text>
<text x="349.9" y="225.7">100nF</text>
<text x="375.7" y="225.7">SW1</text>
<text x="9.6" y="229.3">HEADER-FEMALE-2.54-2X12</text>
<text x="358.6" y="232.8">YTS-A011-2B</text>
<text x="354.9" y="239.5">10k</text>
<text x="354.9" y="236.3">R5</text>
<text x="142.5" y="245.1">edge ground</text>
<text x="158.4" y="242">U15</text>
<text x="165.4" y="245.1">edge groundedge groundedge ground</text>
<text x="176.1" y="242">U14</text>
<text x="190.2" y="242">U13</text>
<text x="204.3" y="242">U2</text>
<text x="354.5" y="242.3">0603</text>
<text x="92.4" y="246.9">P2</text>
<text x="76.7" y="261">Header-Male-2.54_2x2</text>
</g>
<g font-size="3.2">
<text x="153.8" y="47.9">1</text>
<text x="135.9" y="49.3">ADJ/GND</text>
<text x="176" y="141.4">3</text>
<text x="179.5" y="143.1">GND</text>
<text x="176" y="148.4">5</text>
<text x="179.5" y="150.2">GND</text>
<text x="291.2" y="173.1">21</text>
<text x="282.5" y="174.9">GND</text>
</g>
<g font-size="3.2" fill="#f00">
<text x="176" y="144.9">4</text>
<text x="179.5" y="146.6">VCC</text>
<text x="176" y="151.9">6</text>
<text x="179.5" y="153.7">VCC</text>
<text x="281" y="185.5">AVCC</text>
<text x="291.2" y="183.7">18</text>
</g>
</svg>
